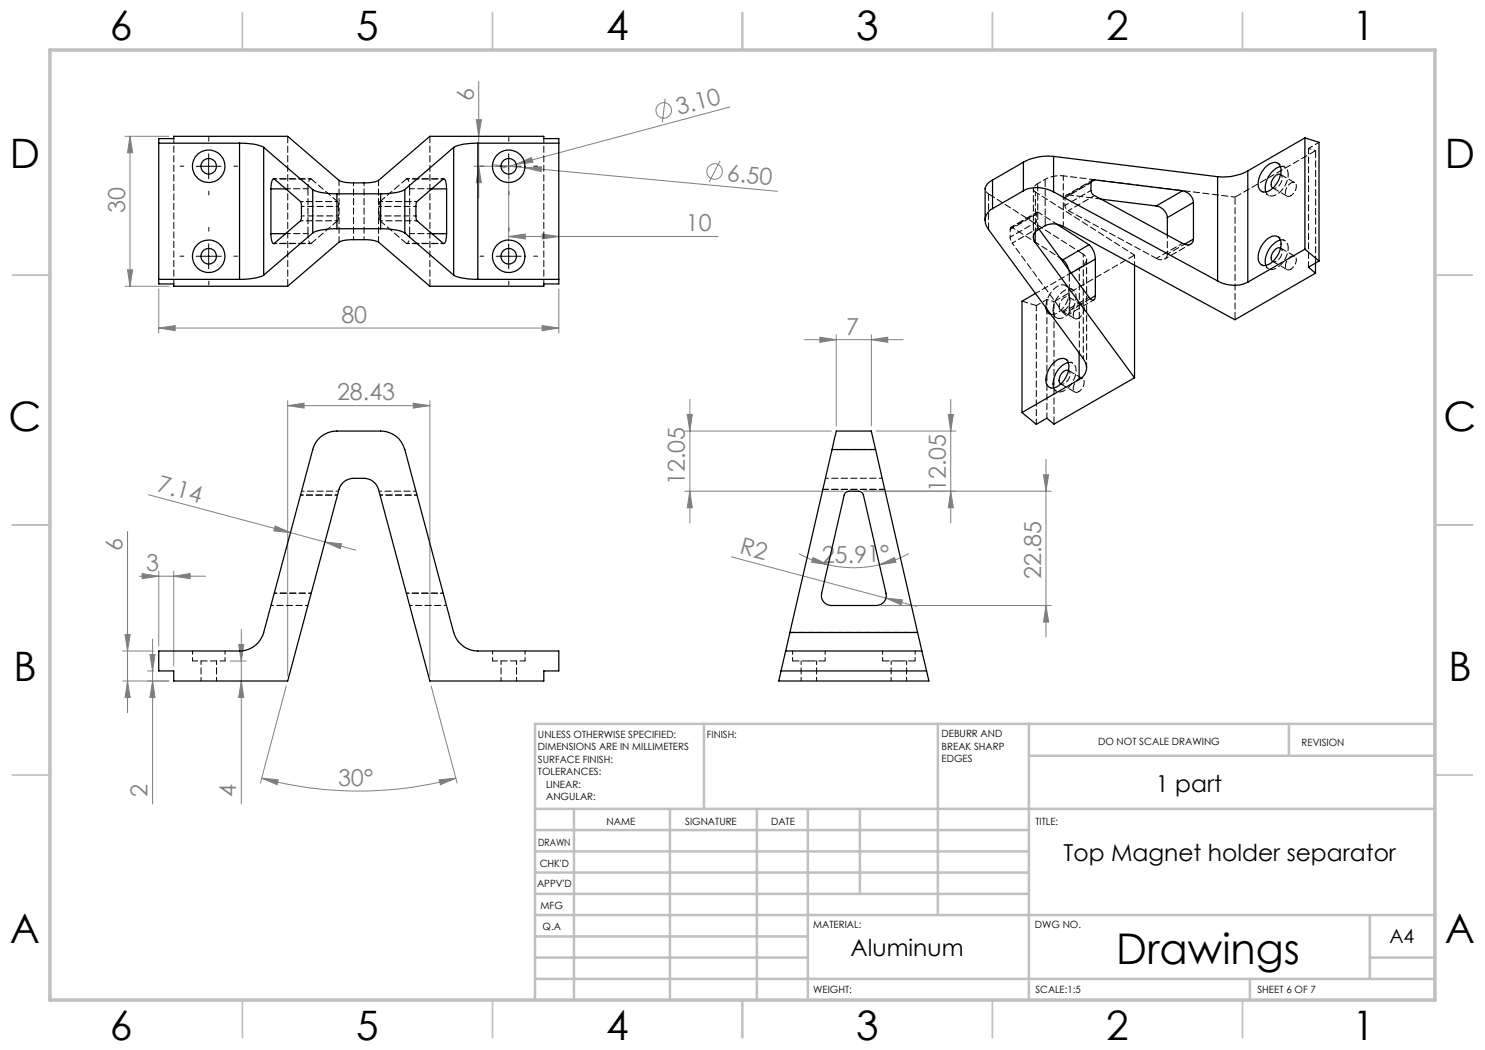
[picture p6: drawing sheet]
<svg xmlns="http://www.w3.org/2000/svg" width="297mm" height="210mm" viewBox="0 0 297 210" stroke-linecap="round" stroke-linejoin="round" font-family="sans-serif">
<g fill="none" stroke="#808080" stroke-width=".2">
<path d="M95.7 16.3v23.3M133 19.7l-.5 4.8M25 27.3h8.8M26 27.3v29.9M26 27.3l.5 3.2h-1zM94.8 33.3h6M95.2 23.9h1.1l-.6 3.4zM95.7 33.3l.6 3.2h-1.1zM98.5 32.9l6.5 .6M101.7 34.2v14.1M103.3 32.8l3-1.3 .3 1zM103.3 32.8l-3 .8"/>
<path d="M105 33.5l3.3-.1-.1 1zM105 33.5l50.5 4.8M144 32.2l-2.2 4.2M145.9 21.4l-42.6 11.4M25 57.2h8.8M25.5 54h1l-.5 3.2zM31.8 57.8v8.8M101.7 47.3l3.4-.5v1zM101.7 47.3h41.9M108.4 46.8l3.4 .5-3.4 .5zM111.8 57.8v8.8M31.8 65.6l3.2-.5v1z"/>
<path d="M31.8 65.6h80M108.4 65.1l3.4 .5-3.4 .5zM138 79.9v24.7M160.9 67.9h19.7M164 67.4l3.3 .5-3.3 .6zM167.3 66.9v18.3M174.3 67.9l3.3-.5v1.1zM174.3 66.9v18.3M190.1 79.9v24.7M29.7 98.9l28.4 7.6M57.5 81.1l3.3-.5v1zM57.5 80.1v55.1"/>
<path d="M57.5 81.1h28.5M82.7 80.6l3.3 .5-3.3 .5zM86 80.1v55.1M136.9 98.2h31.9M136.9 86.2h29.4M137.4 82.9h1.1l-.5 3.3zM138 98.2l.5 3.4h-1.1zM172.7 98.2h37.5M175.3 86.2h15.9M189.7 82.9h1l-.6 3.3zM190.1 98.2l.6 3.4h-1zM208.7 95h1l-.5 3.2z"/>
<path d="M209.2 91.9v35.6M25.5 106.3v36.2M27.9 115.2h13.2M28.4 114.7l3.4 .5-3.4 .5zM31.8 114.2v15M34.7 115.2l3.3-.5v1zM34.7 114.2v19M55 105.2l3.1 1.3-3.3-.3zM58.1 106.5l6.9 1.9M65 108.4l3.3 .4-.2 .9zM65 108.4l6.1 1.6M146.3 111.4l30.9 8.2"/>
<path d="M159.8 110.7a20.9 20.9 0 0 0 5.8 2.3M162.6 111.5l3 1.5-3.3-.5zM165.6 113a22.2 22.2 0 0 0 10.3 0M175.9 113l3-1.5 .3 1zM177.2 119.6l3.3 .4-.3 1zM177.2 119.6l6.1 1.7M181.8 110.7a22.1 22.1 0 0 1-5.9 2.3M24.5 136.2h9.3M24.5 130.2h6.3M25 126.9h1l-.5 3.3zM25.5 136.2l.5 3.3h-1zM29.5 134.2h1.3"/>
<path d="M30 130.9h1l-.5 3.3zM30.5 127.8v33M30.5 136.2l.5 3.3h-1zM46 132.2h3.2M47.7 128.9h1.1l-.5 3.3zM48.3 125.9v34.9M48.3 136.2l.5 3.3h-1.1zM57.3 137.2l-5.2 19.4M86.2 137.2l5.2 19.4M176.2 121.1h34M209.2 121.1l.5 3.3h-1zM52.3 155.6l3.3 .4-.2 .9z"/>
<path d="M52.3 155.6a74.5 74.5 0 0 0 38.9 0M87.8 156l3.4-.4-3.1 1.3z"/>
<circle cx="132.7" cy="22.1" r="1.55"/>
<circle cx="142.9" cy="34.3" r="1.56"/>
</g>
<g fill="none" stroke="#000" stroke-width=".2" stroke-dasharray="15.2 1.3 1.3 1.3">
<path d="M36.8 33.2h-.8M41.8 28.2v-.7M41.8 38.2v.8M46.8 33.2h.7M96.8 33.2h-.8M101.8 28.2v-.7M101.8 38.2v.8M106.8 33.2h.7M36.8 51.2h-.8M41.8 46.2v-.7M41.8 56.2v.8M46.8 51.2h.7"/>
<path d="M96.8 51.2h-.8M101.8 46.2v-.7M101.8 56.2v.8M106.8 51.2h.7"/>
</g>
<path d="M39.2 33.3h5M41.7 30.8v5M99.2 33.3h5M101.7 30.8v5M39.2 51.3h5M41.7 48.7v5.1M99.2 51.3h5M101.7 48.7v5.1" fill="none" stroke="#000" stroke-width=".2"/>
<g fill="none" stroke="#c0c0c0" stroke-width=".35">
<path d="M48.5 2.5v7.5M98.5 2.5v7.5M148.5 2.5v7.5M198.5 2.5v7.5M248.5 2.5v7.5M2.5 55h7.5M287 55h7.5M2.5 105h7.5M287 105h7.5M2.5 155h7.5M287 155h7.5M48.5 200v7.5"/>
<path d="M98.5 200v7.5M148.5 200v7.5M198.5 200v7.5M248.5 200v7.5"/>
</g>
<g fill="none" stroke="#c0c0c0" stroke-width=".5">
<path d="M140.8 144.8v17M187.6 144.8v38.2M205.8 144.8v55.2M205.8 151.2h81.2M257.8 144.8v6.4M287 144.8h-180v55.2M107 161.8h180M107 178.8h98.8M107 174.5h98.8M107 170.3h98.8M107 166h98.8M114.8 161.8v38.2"/>
<path d="M134 161.8v38.2M151.4 161.8v38.2M161.6 161.8v38.2M172 161.8v17M107 195.8h180M107 191.5h54.6M107 187.3h54.6M107 183h180M250 195.8v4.2M274 191.5h13M274 183v12.8"/>
</g>
<path d="M10 10h277v190h-277z" fill="none" stroke="#c0c0c0" stroke-width=".7"/>
<g fill="#808080">
<path d="M177.2 119.6l3.3 .4-.3 1z"/>
<path d="M103.3 32.8l3-1.3 .3 1z"/>
<path d="M105 33.5l3.3-.1-.1 1z"/>
<path d="M57.5 81.1l3.3-.5v1zM82.7 80.6l3.3 .5-3.3 .5zM28.4 114.7l3.4 .5-3.4 .5zM34.7 115.2l3.3-.5v1zM31.8 65.6l3.2-.5v1zM108.4 65.1l3.4 .5-3.4 .5zM101.7 47.3l3.4-.5v1zM108.4 46.8l3.4 .5-3.4 .5zM164 67.4l3.3 .5-3.3 .6zM174.3 67.9l3.3-.5v1.1z"/>
<path d="M162.6 111.5l3 1.5-3.3-.5zM175.9 113l3-1.5 .3 1z"/>
<path d="M48.3 136.2l.5 3.3h-1.1zM47.7 128.9h1.1l-.5 3.3z"/>
<path d="M95.7 33.3l.6 3.2h-1.1zM95.2 23.9h1.1l-.6 3.4zM138 98.2l.5 3.4h-1.1zM137.4 82.9h1.1l-.5 3.3zM190.1 98.2l.6 3.4h-1zM189.7 82.9h1l-.6 3.3z"/>
<path d="M30 130.9h1l-.5 3.3zM30.5 136.2l.5 3.3h-1z"/>
<path d="M25 126.9h1l-.5 3.3zM25.5 136.2l.5 3.3h-1zM26 27.3l.5 3.2h-1zM25.5 54h1l-.5 3.2zM208.7 95h1l-.5 3.2zM209.2 121.1l.5 3.3h-1z"/>
<path d="M55 105.2l3.1 1.3-3.3-.3zM65 108.4l3.3 .4-.2 .9z"/>
<path d="M52.3 155.6l3.3 .4-.2 .9zM87.8 156l3.4-.4-3.1 1.3z"/>
</g>
<g fill="none" stroke="#000" stroke-width=".25">
<path d="M31.7 27.7h3v-.4h22.8l10.3 8.8a6 6 0 0 0 2.9 .5h2.1a6.3 6.3 0 0 0 2.9-.5l10.3-8.8h22.8v.4h3v29.1h-3v.4h-22.8l-10.3-8.8a6.3 6.3 0 0 0-2.9-.5h-2.1a6 6 0 0 0-2.9 .5l-10.3 8.8h-22.8v-.4h-3zM31.7 28.6h16.2M47.9 28.6h.6a8.9 8.9 0 0 1 4.2 .9M47.9 28.6v27.3M52.7 29.5l9.8 8.4M52.7 29.5v25.5M54.2 37.8a2.36 2.36 0 0 1 .6-2l5.3 4.5 .2 .6v2.7l-.2 .5-5.3 4.6a1.75 1.75 0 0 1-.6-1.6v-.4M54.2 37.8v8.9M54.2 37.8h2.9M62.5 37.9a9.4 9.4 0 0 0 4.9 .9M62.5 37.9v8.7M67.4 38.8h8.7"/>
<path d="M67.4 38.8v6.9M76.1 38.8v6.9M81 37.9a9.4 9.4 0 0 1-4.9 .9M81 37.9v8.7M86.4 37.8h2.9M89.3 37.8a2.36 2.36 0 0 0-.5-2l-5.4 4.5-.2 .8v2.3l.1 .7 5.5 4.6a1.66 1.66 0 0 0 .5-1.6v-.4M89.3 37.8v8.9M90.7 29.5l-9.7 8.4M90.7 29.5v25.5M95.6 28.6h-.6a9.3 9.3 0 0 0-4.3 .9M95.6 28.6h16.2M95.6 28.6v27.3"/>
<path d="M198.5 36l-1 .8-.5 .8v6.5M198.5 36v5.7M204.7 38.2a6.5 6.5 0 0 1 6 .2M204.7 38.2l-6.2 3.5M204.7 32.4v5.8M204.7 32.4l-6.2 3.6M210.7 31.3a10.2 10.2 0 0 0-6 1.1M210.7 38.4l32.8 17.8M210.7 31.3v7.1M210.7 31.3l32.8 4M218.9 36l-.6 .2-.1 .3 .1 1.9 .4 .6 17.8 9.7a1.29 1.29 0 0 0 1.4 .3 1.29 1.29 0 0 0 .8-1.2M218.9 36l17.6 2.2"/>
<path d="M218.9 36l-.7 .4M220.1 39.8l11.1 1.4M236.5 38.2a2.59 2.59 0 0 1 2.2 2.3M236.5 38.2l-5.3 3M243.5 35.3v20.9M249.6 34.2a10.6 10.6 0 0 1-6.1 1.1M249.6 34.2v22.2M253.2 33.4a1.94 1.94 0 0 1 2.6-.5 4 4 0 0 1-1.3 4.8 1.74 1.74 0 0 1-2.6 .2 4.2 4.2 0 0 1 1.3-4.5zM256.1 33.3a4.5 4.5 0 0 0-2.9 5.1M256.1 34.9a1.47 1.47 0 0 0-1.7 1.1l-.2 1.1 .4 .5M261 27.6v22.2M261 27.6l2.8 .9v23.7"/>
<path d="M261 27.6l-11.4 6.6M31.7 55.9h16.2M52.7 55a9.4 9.4 0 0 1-4.8 .9M54.2 46.7h2.9M62.5 46.6l-9.8 8.4M67.4 45.7l-1.2 .1a8.1 8.1 0 0 0-3.7 .8M67.4 45.7h8.7M76.1 45.7l1.2 .1a8.1 8.1 0 0 1 3.7 .8M81 46.6l9.7 8.4M86.4 46.7h2.9M90.7 55a9.7 9.7 0 0 0 4.9 .9M95.6 55.9h16.2"/>
<path d="M198.5 41.7a2.68 2.68 0 0 0-.8 4.2l18.9 25.8a2.68 2.68 0 0 1-.8 4.2M207 48.5a1.64 1.64 0 0 1 .5-2.5 5.1 5.1 0 0 1 3.2-1.2l2 .5 34.3 18.7 16.1-9.4M207 48.5l19.9 27.1M207 46.4v2.1M207.1 58.7l-2.7 1.5v22.3M207.8 45.9l10.2 13.8a.55 .55 0 0 0 .6 .3 .55 .55 0 0 0 .4-.6l.1-.2M211.3 44.8l6.5 4.2M212.1 51.6l.5 .4M212.6 52a3.9 3.9 0 0 1 1.1 1.9M217.8 49a4 4 0 0 1 1.3 2.8M217.8 49l-5.2 3M219.1 51.8v7.4"/>
<path d="M219.1 59.2l-1 .6M219.1 51.8l-4.9 2.8M226.9 53v22.6M231.2 41.2a2.68 2.68 0 0 1 2.3 2.3M233.5 43.5v3.6M238.7 40.5v7.3M238.7 40.5l-5.2 3M238.7 47.8l-1.8 1.1M243.5 56.2a6.6 6.6 0 0 0 6.1 .2M253.2 48.1a1.86 1.86 0 0 1 2.6-.5 3.9 3.9 0 0 1-1 4.5 2.32 2.32 0 0 1-2.5 .9 2.7 2.7 0 0 1-.2-3.4zM256.1 48a4.6 4.6 0 0 0-2.9 5.1M256.1 49.6a1.58 1.58 0 0 0-1.8 1.4l-.1 .8 .4 .5"/>
<path d="M261 49.8l-11.4 6.6M261 49.8l2.8 2.4M263.1 52.6v2M263.8 52.2l-2.1 1.2 1.4 1.2M209.2 61.6l.4 .9 .5 .4M210.6 72.7a2.12 2.12 0 0 1 2.7-.7 3.1 3.1 0 0 1-.2 3.6 3 3 0 0 1-3.1 1.9 2.32 2.32 0 0 1-.4-3.2zM213.6 72.5a4.5 4.5 0 0 0-2.9 5.1M213.7 74.1a1.78 1.78 0 0 0-1.9 2.2l.3 .5M215.8 75.9l-11.4 6.6M215.8 70.6v5.3M226.9 75.6l-16.1 9.2-1.4-1.2-2.1 1.3-2.9-2.4M63.7 87.8a5.2 5.2 0 0 1 3.7-1.6h8.7a5 5 0 0 1 4.9 3.7l9.7 36.6a5.1 5.1 0 0 0 4.9 3.7h16.2v4h-3v2h-22.8l-10.3-38.3a3.1 3.1 0 0 0-2.9-2.2 5.6 5.6 0 0 0-3.5 .3l-.4 .3a2.82 2.82 0 0 0-1.1 1.6l-10.3 38.3h-22.8v-2h-3v-4h16.2a5 5 0 0 0 4.8-3.7l9.8-36.6 .5-1.1z"/>
<path d="M166.4 89.9l.9-3.7h7l.8 3.7M166.4 89.9l-8.4 36.6M166.4 89.9h8.7M169.1 98.5l.7-.3h1.9l.6 .2 .3 .4 4.6 19.9a1.99 1.99 0 0 1-1.9 2.4h-9a1.99 1.99 0 0 1-2-2.4l4.5-19.7zM175.1 89.9l8.4 36.6M156.2 134.2h29.1M157.1 130.2l-1.3 6h30l-.5-2M157.1 130.2h27.3M158 126.5l-.9 3.7M158 126.5h25.5M183.5 126.5l.9 3.7M184.4 130.2l.9 4"/>
<circle cx="41.7" cy="33.3" r="1.55"/>
<circle cx="41.7" cy="33.3" r="3.3"/>
<circle cx="101.7" cy="33.3" r="1.55"/>
<circle cx="101.7" cy="33.3" r="3.2"/>
<circle cx="41.7" cy="51.3" r="1.55"/>
<circle cx="41.7" cy="51.2" r="3.3"/>
<circle cx="101.7" cy="51.3" r="1.55"/>
<circle cx="101.7" cy="51.3" r="3.2"/>
</g>
<path d="M67.8 36v12.4M75.7 36v12.4M220.2 39.8l-6.5-.8M261.7 29.7v23.7M209.4 59.9v23.7M177 97.9h-12.4M207.3 84.9v-23.8M38.5 132.2h6.5M105 132.2h-6.5M183.5 126.5h-25.5" fill="none" stroke="#000" stroke-width=".2" stroke-dasharray="1.3 .6" stroke-dashoffset=".2"/>
<g fill="none" stroke="#000" stroke-width=".2" stroke-dasharray="1.3 .6" stroke-dashoffset=".7">
<path d="M54.9 35.8h7.4M62.1 35.7h-7.4M70.7 36.6v11.3M72.8 36.6v11.3M81.3 35.8h7.4M88.8 35.7h-7.4M212.7 35.2a6.4 6.4 0 0 0-3.7 .7M261.7 29.7l1.4 .4M54.7 48.7h7.4M54.9 48.7h7.4M60.1 40.3h7.4M60.1 44.2h7.4"/>
<path d="M60.3 41.3h7.4M60.3 43.2h7.4M75.8 41.3h7.4M75.8 43.2h7.4M76 40.3h7.4M76 44.2h7.4M81.3 48.7h7.4M81.4 48.7h7.4M216.7 50.8v20.9M216.7 50.8a1.27 1.27 0 0 1 .6 1.2 1.27 1.27 0 0 1-.7 1.1l-.7 .5M210.8 60.3l-1.4-.4M215.9 70.6v-17"/>
<path d="M60.1 99h7.4M60.3 98.2h7.4M75.8 98.2h7.4M76 99h7.4M176.5 95.7h-11.4M54.9 118.6h7.4M81.3 118.6h7.4M54.2 121.1h7.4M81.9 121.1h7.4"/>
</g>
<g fill="none" stroke="#000" stroke-width=".2" stroke-dasharray="1.3 .6" stroke-dashoffset=".6">
<path d="M197.7 38.8l-.5-.4-.2-.6M206.7 37.8v9.6M256.1 34.9a1.75 1.75 0 0 1-.6 2.5l-.5 .2h-.4M202 47.4l.4 1.2M202.4 48.6l10.2 13.9M207.7 45.6l-.4-1.2M212.1 51.6l-9.7-6.1M213 41.1l.2 .7 .5 .3M226.9 51v2M233.5 50.8v-3.8M233.5 50.8l3.4-2M256.1 49.6a1.75 1.75 0 0 1-.6 2.5l-.5 .2h-.4"/>
<path d="M213.7 74.1a1.75 1.75 0 0 1-.7 2.5l-.4 .2h-.5M38.5 130.2v2M45 132.2v-2M98.5 130.2v2M105 132.2v-2M158.5 130.2v2M165 132.2v-2M176.5 130.2v2M183 132.2v-2"/>
</g>
<g fill="none" stroke="#000" stroke-width=".2" stroke-dasharray="1.3 .6" stroke-dashoffset=".5">
<path d="M207.1 38.4v8M207.6 36.7l-.6 .4a.72 .72 0 0 0 .1 1.3M213 39.6l5.2-3.1M213.7 39l-.5 .1-.2 .5M218.5 36l-5.3 3.1M247 39.4l-34.3-4.2M258.2 39.1a.75 .75 0 0 1-1 0 .75 .75 0 0 1-.1-1 1.65 1.65 0 0 1 1.9-1.5 1.86 1.86 0 0 1-.8 2.5M67.5 44.2l.2-1M67.7 41.3l-.2-1M75.8 43.2l.2 1M76 40.3l-.2 1M202 47.4l5.3-3"/>
<path d="M202 45.9l5.3-3M202.4 48.6l5.3-3M202.4 45.5l5.3-3M207.4 42.4l-5.2 3.1M213 41.1l5.2-3M213.7 42.1l5.2-3M213.9 54.8l-.2-.9M231.3 51.7l5.2-3M232.9 51.8l5.3-3M258.2 53.8a.75 .75 0 0 1-1 0 .75 .75 0 0 1-.1-1 1.65 1.65 0 0 1 1.9-1.5 1.86 1.86 0 0 1-.8 2.5M211.8 61.4a1.94 1.94 0 0 1 1.9-2 1.71 1.71 0 0 1-.7 2.5 .69 .69 0 0 1-.8 .2 .69 .69 0 0 1-.4-.7M212.6 62.5l5.2-3.1"/>
<path d="M212.6 62.5l.2 .2a.61 .61 0 0 0 .8 .3 .61 .61 0 0 0 .3-.9M213.6 63l5.2-3M215.7 78.3a1.94 1.94 0 0 0 .9-2.5 1.71 1.71 0 0 0-1.9 1.8 .69 .69 0 0 0 .2 .8 .69 .69 0 0 0 .8-.1M215.7 63.6a1.94 1.94 0 0 0 .9-2.5 1.71 1.71 0 0 0-1.9 1.8 .69 .69 0 0 0 .2 .8 .69 .69 0 0 0 .8-.1M40.2 132.2v4M43.3 136.2v-4M100.2 132.2v4M103.3 136.2v-4M160.2 132.2v4M163.3 136.2v-4M178.2 132.2v4M181.3 136.2v-4"/>
</g>
<path d="M209 35.9l-1.4 .8M67.7 43.2v-1.9M75.8 41.3v1.9" fill="none" stroke="#000" stroke-width=".2" stroke-dasharray="1.3 .6" stroke-dashoffset=".9"/>
<g fill="none" stroke="#000" stroke-width=".2" stroke-dasharray="1.3 .6">
<path d="M61.6 37.7v9M81.3 35.8l-5.3 4.5M254.6 37.6l2.8 1.6M258.9 36.5l-2.8-1.6M62.3 48.7l5.2-4.5M67.5 40.3l-5.2-4.5M76 44.2l5.3 4.5M81.9 46.7v-9M207.8 45.8l-.1-.2M213.9 54.8l.4-.2M254.6 52.3l2.8 1.6M258.9 51.2l-2.8-1.6"/>
<path d="M209.2 61.2v.4M212.1 76.8l2.9 1.6M212.1 62.1l2.9 1.6M216.5 75.7l-2.8-1.6M216.5 61l-2.8-1.6M161.8 132.2h-3.3M165 132.2h-3.2M179.8 132.2h-3.3M183 132.2h-3.2"/>
</g>
<path d="M34.8 27.7v29.1M62.3 35.8l-.1-.1a1.7 1.7 0 0 0-.6 1.7v.3M81.9 37.7a2.33 2.33 0 0 0-.5-2l-.1 .1M108.8 27.7v29.1M263.8 28.5l-2.1 1.2M61.6 46.7a2.33 2.33 0 0 0 .6 2h.1M81.3 48.7h.1a1.7 1.7 0 0 0 .5-1.6v-.4M202.4 45.5h-.2l-.2 .4M207.3 42.9l.1-.5 .3 .1M209.4 59.9l-2.1 1.2M210.7 77.6a1.36 1.36 0 0 0 2.3 .4 4.7 4.7 0 0 0 2.1-4.8l-.6-.6-.8-.1" fill="none" stroke="#000" stroke-width=".2" stroke-dasharray="1.3 .6" stroke-dashoffset=".4"/>
<path d="M57.5 27.2v30M213.7 39l4.5-2.6M263.1 30.1v22.5M263.1 30.1l-16.1 9.3M86 57.2v-30M197.7 45.9v-7.1M216.7 50.8l-19-12M226.9 51l-16.1 9.3" fill="none" stroke="#000" stroke-width=".2" stroke-dasharray="1.3 .6" stroke-dashoffset="-.1"/>
<path d="M57.1 37.7h4.5M81.9 37.7h4.5M207.1 38.4l19.8 12.6M212.7 35.2v10.1M256.1 33.3a1.33 1.33 0 0 1 1.5 1.6M57.1 46.7h4.5M81.9 46.7h4.5M207.1 58.7l8.8-5.1M207.7 42.5l3.7 2.3M256.1 48a1.33 1.33 0 0 1 1.5 1.6M217.3 73.6v-21.7" fill="none" stroke="#000" stroke-width=".2" stroke-dasharray="1.3 .6" stroke-dashoffset=".3"/>
<path d="M213.7 42.1l17.6 9.6M231.3 51.7a1.31 1.31 0 0 0 1.3 .2 1.31 1.31 0 0 0 .9-1.1M207.3 61.1l-2.9-.9M210.2 62.9a3.6 3.6 0 0 0 3.3-2.8 2.45 2.45 0 0 0-.4-3 2.75 2.75 0 0 0-3.1 1.6l-.6 1.3-.2 1.2M210.6 62.1a1.42 1.42 0 0 0 .7 1.5 1.42 1.42 0 0 0 1.7-.3 4.7 4.7 0 0 0 2.1-4.7 1.43 1.43 0 0 0-2.4-.4 5.1 5.1 0 0 0-2.1 3.9M213.9 62.1l4.2-2.4M166.4 89.9h8.7" fill="none" stroke="#000" stroke-width=".2" stroke-dasharray="1.3 .6" stroke-dashoffset=".1"/>
<path d="M207.6 36.7v9.3M209 35.9v9.2M210.8 60.3v24.5M213.9 62.1v-7.3M247 63.9v-24.5" fill="none" stroke="#000" stroke-width=".2" stroke-dasharray="1.3 .6" stroke-dashoffset="-.2"/>
<g fill="none" stroke="#000" stroke-width=".2" stroke-dasharray="1.3 .6" stroke-dashoffset=".8">
<path d="M213 39.6v1.5M252.3 38.2l1.4 .9M257 33.4l-1.4-.8M257.6 34.9a4.5 4.5 0 0 1-3.3 4.3l-.8-.3-.3-.5M202 45.9v1.5M207.3 44.4v-1.5M214.5 57.9l-1.4-.8M252.3 52.9l1.4 .9M257 48.1l-1.4-.8M257.6 49.6a4.5 4.5 0 0 1-3.3 4.3l-.8-.3-.3-.5M209.9 77.4l1.4 .8M209.9 62.7l1.4 .9"/>
<path d="M214.5 72.6l-1.4-.8"/>
</g>
<text font-size="8.5" x="223.3" y="192.7">Drawings</text>
<g font-size="8.1">
<text x="22" y="8">6</text>
<text x="71.2" y="8">5</text>
<text x="121.2" y="8">4</text>
<text x="171.3" y="8">3</text>
<text x="221.3" y="8">2</text>
<text x="270.5" y="8">1</text>
<text x="2" y="33.6">D</text>
<text x="289" y="33.6">D</text>
<text x="1.7" y="86.1">C</text>
<text x="288.7" y="86.1">C</text>
<text x="2.7" y="136.1">B</text>
<text x="289.7" y="136.1">B</text>
<text x="2" y="188.6">A</text>
<text x="289" y="188.6">A</text>
<text x="22" y="208">6</text>
<text x="71.2" y="208">5</text>
<text x="121.2" y="208">4</text>
<text x="171.3" y="208">3</text>
<text x="221.3" y="208">2</text>
<text x="270.5" y="208">1</text>
</g>
<g font-size="4.7" fill="#808080">
<text x="94.8" y="20.2" transform="rotate(-90 94.8 20.2)">6</text>
<text x="135.7" y="23.1" transform="rotate(-15 135.7 23.1)">3.10</text>
<text x="145.3" y="36.2" transform="rotate(5 145.3 36.2)">6.50</text>
<text x="25" y="42.5" transform="rotate(-90 25 42.5)">30</text>
<text x="137.2" y="46.3">10</text>
<text x="68.3" y="64.6">80</text>
<text x="169.2" y="66.9">7</text>
<text x="67.4" y="80.1">28.43</text>
<text x="31.2" y="98.3" transform="rotate(15 31.2 98.3)">7.14</text>
<text x="137" y="97" transform="rotate(-90 137 97)">12.05</text>
<text x="189.2" y="98.4" transform="rotate(-90 189.2 98.4)">12.05</text>
<text x="24.5" y="110.2" transform="rotate(-90 24.5 110.2)">6</text>
<text x="147.8" y="110.7" transform="rotate(15 147.8 110.7)">R2</text>
<text x="164.4" y="112.6" transform="rotate(-1 164.4 112.6)">25.91°</text>
<text x="29.2" y="114.2">3</text>
<text x="208.2" y="115.8" transform="rotate(-90 208.2 115.8)">22.85</text>
<text x="29.5" y="159.5" transform="rotate(-90 29.5 159.5)">2</text>
<text x="47.3" y="159.5" transform="rotate(-90 47.3 159.5)">4</text>
<text x="67.6" y="157.1">30°</text>
</g>
<g font-size="4.7">
<text x="231.2" y="158.3">1 part</text>
<text x="212.7" y="172.1">Top Magnet holder separator</text>
<text x="170.1" y="191.2">Aluminum</text>
</g>
<text font-size="3.9" x="277.9" y="188.5">A4</text>
<g font-size="2">
<text x="107.6" y="147.6">UNLESS OTHERWISE SPECIFIED:</text>
<text x="141.4" y="147.6">FINISH:</text>
<text x="188.3" y="147.5">DEBURR AND</text>
<text x="188.3" y="150">BREAK SHARP</text>
<text x="219.6" y="149">DO NOT SCALE DRAWING</text>
<text x="260.3" y="149.2">REVISION</text>
<text x="107.6" y="150.1">DIMENSIONS ARE IN MILLIMETERS</text>
<text x="107.6" y="152.6">SURFACE FINISH:</text>
<text x="107.6" y="155.1">TOLERANCES:</text>
<text x="188.3" y="152.5">EDGES</text>
<text x="109.2" y="157.6">LINEAR:</text>
<text x="109.2" y="160.1">ANGULAR:</text>
<text x="121.3" y="165">NAME</text>
<text x="137" y="164.9">SIGNATURE</text>
<text x="154.2" y="164.9">DATE</text>
<text x="207.1" y="164.9">TITLE:</text>
<text x="107.6" y="169.1">DRAWN</text>
<text x="107.9" y="173.3">CHK'D</text>
<text x="107.4" y="177.4">APPV'D</text>
<text x="108.1" y="181.8">MFG</text>
<text x="108.5" y="186">Q.A</text>
<text x="162.6" y="185.5">MATERIAL:</text>
<text x="207" y="185.5">DWG NO.</text>
<text x="162.6" y="198.5">WEIGHT:</text>
<text x="207.1" y="198.6">SCALE:1:5</text>
<text x="251.5" y="198.6">SHEET 6 OF 7</text>
</g>
</svg>
